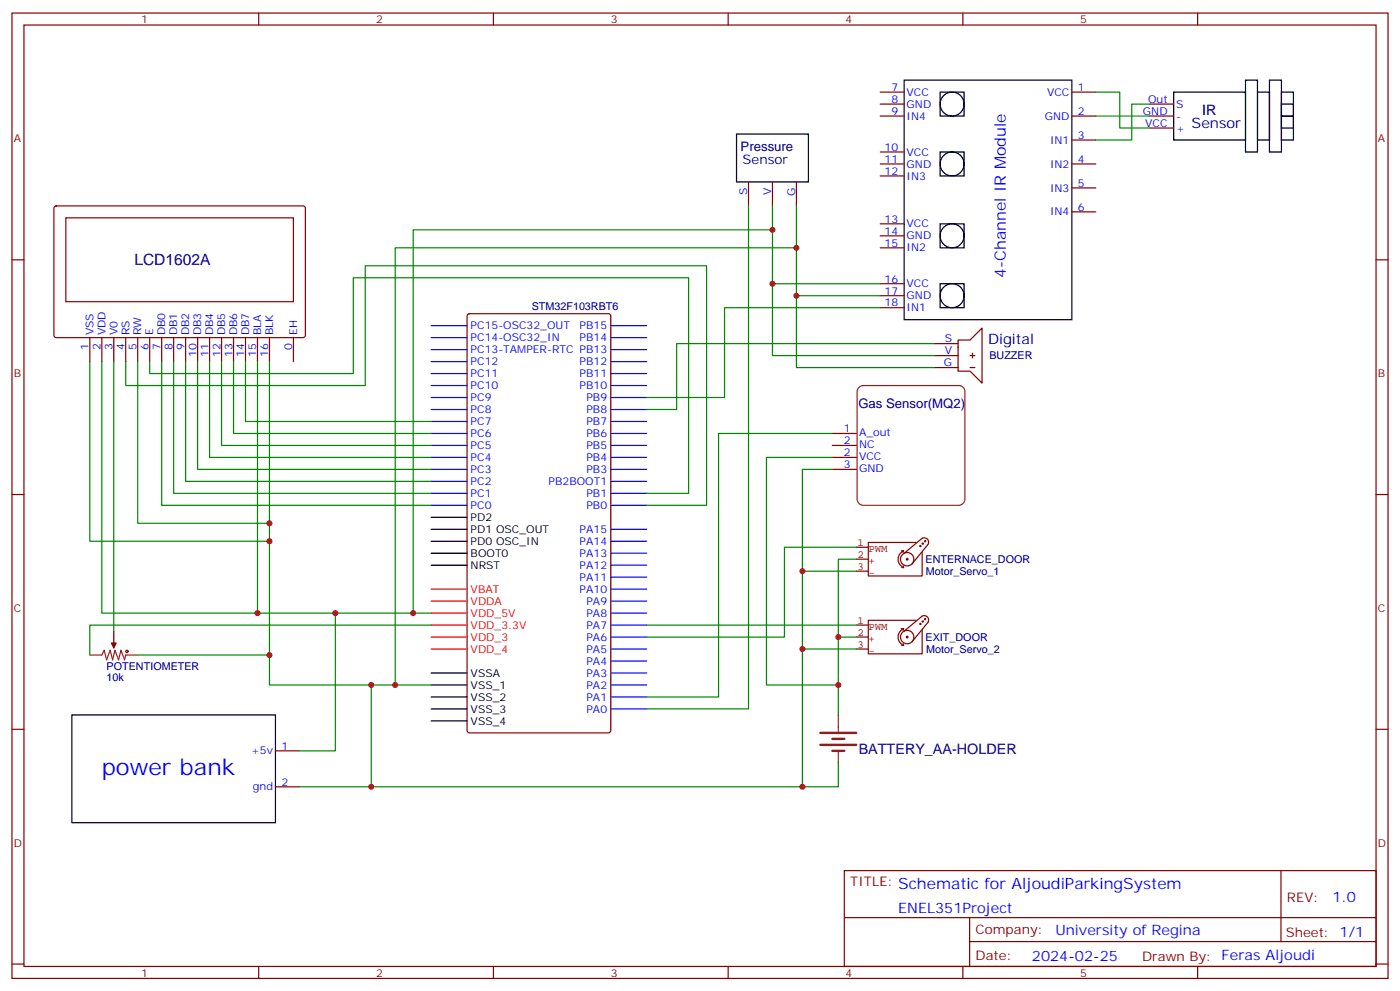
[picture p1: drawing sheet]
<svg xmlns="http://www.w3.org/2000/svg" width="412mm" height="292mm" viewBox="0 0 412 292" stroke-linecap="round" stroke-linejoin="round" font-family="sans-serif">
<g fill="none" stroke="#870000" stroke-width=".35">
<path d="M3.5 3.8h405.4v284.4h-405.4zM7.1 7.4h398.2v277.3h-398.2zM76.2 3.8v3.6M145.3 3.8v3.6M214.5 3.8v3.6M283.6 3.8v3.6M352.8 3.8v3.6M259.3 34.2h7M259.3 30.7h7M259.3 27.1h7M315.7 34.2h7.1M315.7 27.1h7.1"/>
<path d="M338.7 37.7h7M338.7 34.2h7M338.7 30.7h7M220.5 53.6v7M227.5 53.6v7M234.6 53.6v7M259.3 48.3h7M259.3 44.8h7M259.3 51.8h7M315.7 41.2h7.1M315.7 48.3h7.1M315.7 55.4h7.1"/>
<path d="M3.5 76.5h3.6M16.1 60.8l.5-.2 72.9 .1 .5 .6-.1 37.7-.6 .4h-73l-.4-.7v-37.4zM19.4 64.2h67v24.7h-67zM259.3 65.9h7M259.3 69.5h7M259.3 73h7M315.7 62.4h7.1M405.3 76.5h3.6M26.5 99.4v7.1M30 99.4v7.1M33.5 99.4v7.1M37 99.4v7.1"/>
<path d="M40.6 99.4v7.1M44.1 99.4v7.1M47.6 99.4v7.1M51.2 99.4v7.1M54.7 99.4v7.1M58.2 99.4v7.1M61.7 99.4v7.1M65.3 99.4v7.1M68.8 99.4v7.1M72.3 99.4v7.1M75.8 99.4v7.1M79.4 99.4v7.1"/>
<path d="M86.4 99.4v7.1M259.3 83.6h7M259.3 87.1h7M259.3 90.6h7M275.2 101.2h7M275.2 108.3h7M275.2 104.7h7M282.2 100.2h3.6l3.5-3.6v16.3l-3.5-3.6h-3.6zM245.2 127.7h7M245.2 131.2h7M245.2 134.7h7M245.2 138.3h7"/>
<path d="M3.5 145.7h3.6M405.3 145.7h3.6M33.5 185.9v3.5M3.5 214.8h3.6M405.3 214.8h3.6M81.1 221.2h7.1M81.1 231.7h7.1M248.7 256.4h156.6v28.3h-156.6zM377.3 256.5v20.8M248.7 270.3h156.5M285.6 277.3h119.6M285.6 270.3v14.1"/>
<path d="M3.5 284h3.6M76.2 284.7v3.5M145.3 284.7v3.5M214.5 284.7v3.5M283.6 284.7v3.5M352.8 284.7v3.5M405.3 284h3.6"/>
</g>
<path d="M137.8 92.6l.5-.2h40.9l.7 .4v122.4l-.4 .6-41.2 .1-.7-.5v-122.3z" fill="none" stroke="#800000" stroke-width=".35"/>
<path d="M127 173.5h10.6M127 177.1h10.6M127 191.2h10.6M127 180.6h10.6M127 184.1h10.6M127 187.6h10.6" fill="none" stroke="#f00" stroke-width=".35"/>
<g fill="none" stroke="#00f" stroke-width=".35">
<path d="M127 99.4h10.6M127 95.9h10.6M179.9 99.4h10.6M179.9 95.9h10.6M127 103h10.6M127 113.6h10.6M127 110h10.6M127 106.5h10.6M127 117.1h10.6M179.9 103h10.6M179.9 113.6h10.6M179.9 110h10.6"/>
<path d="M179.9 106.5h10.6M179.9 117.1h10.6M127 138.3h10.6M127 134.7h10.6M127 131.2h10.6M127 127.7h10.6M127 124.1h10.6M127 120.6h10.6M179.9 138.3h10.6M179.9 134.7h10.6M179.9 131.2h10.6M179.9 127.7h10.6"/>
<path d="M179.9 124.1h10.6M179.9 120.6h10.6M127 148.8h10.6M127 145.3h10.6M127 141.8h10.6M179.9 148.8h10.6M179.9 145.3h10.6M179.9 141.8h10.6M179.9 159.4h10.6M179.9 155.9h10.6M179.9 177.1h10.6M179.9 173.5h10.6"/>
<path d="M179.9 170h10.6M179.9 166.5h10.6M179.9 162.9h10.6M179.9 198.2h10.6M179.9 194.7h10.6M179.9 191.2h10.6M179.9 187.6h10.6M179.9 184.1h10.6M179.9 180.6h10.6M179.9 208.8h10.6M179.9 205.3h10.6M179.9 201.8h10.6"/>
</g>
<g fill="none" stroke="#000" stroke-width=".35">
<path d="M217 39.5h21.1v14.1h-21.1zM266.3 23.6h49.4v70.6h-49.4zM276.9 27.1h7.1v7.1h-7.1zM345.7 27.1h21.2v14.1h-21.2zM366.9 23.6h3.5v21.2h-3.5zM370.4 27.1h3.5v14.1h-3.5zM373.9 23.6h3.6v21.2h-3.6zM377.5 27.1h3.5v14.1h-3.5zM377.5 34.2h3.5v3.5h-3.5zM377.5 30.7h3.5v3.5h-3.5zM276.9 44.8h7.1v7h-7.1zM276.9 65.9h7.1v7.1h-7.1z"/>
<path d="M276.9 83.6h7.1v7h-7.1zM127 159.4h10.6M127 155.9h10.6M127 152.4h10.6M127 166.5h10.6M127 162.9h10.6M127 198.2h10.6M21.2 210.6h59.9v31.7h-59.9zM127 212.3h10.6M127 201.8h10.6M127 205.3h10.6M127 208.8h10.6"/>
<circle cx="280.5" cy="30.7" r="3.5"/>
<circle cx="280.5" cy="48.3" r="3.5"/>
<circle cx="280.5" cy="69.5" r="3.5"/>
<circle cx="280.5" cy="87.1" r="3.5"/>
</g>
<g fill="none" stroke="#008700" stroke-width=".35">
<path d="M322.8 27.1h7v10.6h8.9M322.8 34.2h15.9M338.7 30.7h-5.3v10.5h-10.6M220.5 60.6v148.2h-30M227.5 60.6v7.1h-105.8v112.9M227.5 67.7v37h47.7M234.6 60.6v12.4h-118.2v128.8M234.6 73v35.3h40.6M227.5 83.6h31.8M234.6 87.1h24.7M259.3 90.6h-45.9v26.5h-22.9M26.5 106.5v52.9h52.9"/>
<path d="M30 106.5v74.1h97M33.5 106.5v79.4M37 106.5v7.1h70.6v-35.3h100.5v70.5h-17.6M40.6 106.5v47.6h38.8M44.1 106.5v3.5h60v-28.2h98.7v63.5h-12.3M47.6 106.5v42.3h79.4M51.2 106.5v38.8h75.8M54.7 106.5v35.3h72.3M58.2 106.5v31.8h68.8M61.7 106.5v28.2h65.3M65.3 106.5v24.7h61.7M68.8 106.5v21.2h58.2"/>
<path d="M72.3 106.5v17.6h54.7M75.8 106.5v74.1M79.4 106.5v95.3h30M275.2 101.2h-75.9v19.4h-8.8M245.2 127.7h-33.5v77.6h-21.2M245.2 134.7h-19.4v67.1h21.1M245.2 138.3h-8.8v29.9M252.2 161.2h-21.1v26.4h-40.6M252.2 164.7h-5.3v22.9M252.2 168.2h-15.8v63.5M40.6 192.9h38.8M98.8 180.6v40.6h-10.6"/>
<path d="M127 184.1h-100.5v8.8M190.5 184.1h61.7M236.4 191.2h15.8M252.2 187.6h-5.3v23M127 201.8h-17.6v29.9h137.5v-7M88.2 231.7h21.2"/>
</g>
<g fill="none" stroke="#850000" stroke-width=".35">
<path d="M269.9 159.8h-14.1v9.9h15.8v-7.1M272.7 159.4l-.2-.2-.2 .2 .4 .1M252.2 161.2h3.6M252.2 164.7h3.6M252.2 168.2h3.6M265.5 162.2h.7M265.6 167.2h.6M266 166.7l.2 .5M266.2 162.2l-.2 .6M266.2 162.2a2.68 2.68 0 0 0-1.7 2.5 2.68 2.68 0 0 0 1.7 2.5M266.3 162.9l5.3-4.4a1.31 1.31 0 0 1 1.6 .3 1.31 1.31 0 0 1 .2 1.5l-4.8 5.8M267.5 164.7l-.3-.2-.2 .2 .4 .2"/>
<path d="M269.2 164.7a1.98 1.98 0 0 0-2.9-1.7 1.98 1.98 0 0 0-.2 3.4 1.98 1.98 0 0 0 3.1-1.5M271.3 160.8l-.2-.1-.2 .1 .3 .1M272 160.1l-.2-.2-.2 .2 .3 .1M252.2 184.1h3.6M252.2 187.6h3.6M252.2 191.2h3.6M265.5 185.2h.7l-.2 .5M265.6 190.1h.6M266 189.6l.2 .5M266.2 185.2a2.68 2.68 0 0 0-1.7 2.4 2.68 2.68 0 0 0 1.7 2.5M266.3 185.9l5.3-4.4a1.31 1.31 0 0 1 1.6 .2 1.31 1.31 0 0 1 .2 1.5l-4.8 5.9M267.5 187.6l-.3-.2-.2 .2 .4 .2"/>
<path d="M269.2 187.6a1.98 1.98 0 0 0-2.9-1.7 1.98 1.98 0 0 0-.2 3.4 1.98 1.98 0 0 0 3.1-1.5M269.9 182.7h-14.1v9.9h15.8v-7.1M271.3 183.8l-.2-.2-.2 .2 .3 .1M272 183.1l-.2-.2-.2 .2 .3 .1M272.7 182.4l-.2-.2-.2 .2 .4 .1"/>
</g>
<path d="M241.7 215.9h10.5M241.7 219.4h10.5M245.2 217.6h3.5M245.2 221.2h3.5" fill="none" stroke="#8c2424" stroke-width=".71"/>
<path d="M253.1 114.1l1.1-.5h28.3a1.76 1.76 0 0 1 1.7 1.7v31.8a1.89 1.89 0 0 1-1.7 1.7h-28.3a1.89 1.89 0 0 1-1.7-1.7v-31.8zM26.5 192.9h3.5l.7-1.4 .7 2.8 1.1-2.8 .7 2.8 .7-2.8 1 2.8 .7-2.8 1.1 2.8 .3-1.4h3.6M33.5 189.4v1.4M246.9 210.6v4.9M246.9 221.2v3.5" fill="none" stroke="#8c2424" stroke-width=".35"/>
<path d="M32.8 189.4h1.4l-.7 1.4z" fill="#870000" stroke="#870000" stroke-width=".35"/>
<circle cx="37.4" cy="191.9" r=".35" fill="none" stroke="#a10000" stroke-width=".35"/>
<path d="M285.8 104.7h1.4M285.8 108.3h1.4M286.5 104v1.4" fill="none" stroke="#870000" stroke-width=".35" stroke-dasharray="2.1 2.1"/>
<g fill="#c00">
<circle cx="246.9" cy="187.6" r=".88"/>
<circle cx="236.4" cy="231.7" r=".88"/>
<circle cx="79.4" cy="154.1" r=".88"/>
<circle cx="79.4" cy="159.4" r=".88"/>
<circle cx="75.8" cy="180.6" r=".88"/>
<circle cx="109.4" cy="201.8" r=".88"/>
<circle cx="236.4" cy="191.2" r=".88"/>
<circle cx="79.4" cy="192.9" r=".88"/>
<circle cx="98.8" cy="180.6" r=".88"/>
<circle cx="109.4" cy="231.7" r=".88"/>
<circle cx="121.7" cy="180.6" r=".88"/>
<circle cx="116.4" cy="201.8" r=".88"/>
<circle cx="227.5" cy="67.7" r=".88"/>
<circle cx="246.9" cy="201.8" r=".88"/>
<circle cx="236.4" cy="168.2" r=".88"/>
<circle cx="234.6" cy="73" r=".88"/>
<circle cx="234.6" cy="87.1" r=".88"/>
<circle cx="227.5" cy="83.6" r=".88"/>
</g>
<text font-size="6.7" fill="#00f" x="30" y="228.2">power bank</text>
<text font-size="4.6" fill="#000080" x="39.6" y="78.2">LCD1602A</text>
<g font-size="4.6" fill="#00f">
<text x="296.3" y="81.8" transform="rotate(-90 296.3 81.8)">4-Channel IR Module</text>
<text x="264.6" y="261.7">Schematic for AljoudiParkingSystem</text>
</g>
<g font-size="4.2" fill="#000080">
<text x="354.1" y="33.8">IR</text>
<text x="351" y="37.7">Sensor</text>
<text x="291" y="101.2">Digital</text>
<text x="252.9" y="222">BATTERY_AA-HOLDER</text>
</g>
<g font-size="4.2" fill="#00f">
<text x="264.6" y="268.8">ENEL351Project</text>
<text x="392.5" y="265.7">1.0</text>
<text x="310.9" y="275.3">University of Regina</text>
<text x="304" y="283.1">2024-02-25</text>
</g>
<g font-size="3.9" fill="#000080">
<text x="218.2" y="44.4">Pressure</text>
<text x="218.7" y="48.3">Sensor</text>
<text x="252.8" y="120.2">Gas Sensor(MQ2)</text>
</g>
<g font-size="3.9" fill="#800">
<text x="250.5" y="261">TITLE:</text>
<text x="379.1" y="265.7">REV:</text>
<text x="287.4" y="275.2">Company:</text>
<text x="378.7" y="275.8">Sheet: 1/1</text>
<text x="287.4" y="282.9">Date:</text>
<text x="336.4" y="283">Drawn By: Feras Aljoudi</text>
</g>
<g font-size="3.2" fill="#800">
<text x="41.6" y="6.8">1</text>
<text x="110.8" y="6.8">2</text>
<text x="179.9" y="6.8">3</text>
<text x="249.1" y="6.8">4</text>
<text x="318.2" y="6.8">5</text>
<text x="4.1" y="41.9">A</text>
<text x="405.9" y="41.9">A</text>
<text x="4.1" y="111.1">B</text>
<text x="405.9" y="111.1">B</text>
<text x="4.1" y="180.2">C</text>
<text x="405.9" y="180.2">C</text>
<text x="4.1" y="249.4">D</text>
<text x="405.9" y="249.4">D</text>
<text x="41.6" y="287.7">1</text>
<text x="110.8" y="287.7">2</text>
<text x="179.9" y="287.7">3</text>
<text x="249.1" y="287.7">4</text>
<text x="318.2" y="287.7">5</text>
</g>
<g font-size="3.2" fill="#00f">
<text x="262.6" y="26.8">7</text>
<text x="267.1" y="28.2">VCC</text>
<text x="308.4" y="28.2">VCC</text>
<text x="317.5" y="26.8">1</text>
<text x="262.6" y="30.3">8</text>
<text x="262.6" y="33.8">9</text>
<text x="267.1" y="31.7">GND</text>
<text x="267.1" y="35.2">IN4</text>
<text x="307.7" y="35.2">GND</text>
<text x="317.5" y="33.8">2</text>
<text x="336.7" y="33.8">GND</text>
<text x="338.2" y="30.3">Out</text>
<text x="346.4" y="35.2">-</text>
<text x="346.4" y="31.7">S</text>
<text x="317.5" y="40.9">3</text>
<text x="337.4" y="37.4">VCC</text>
<text x="346.4" y="38.8">+</text>
<text x="260.6" y="44.4">10</text>
<text x="260.6" y="47.9">11</text>
<text x="267.1" y="45.8">VCC</text>
<text x="309.3" y="42.3">IN1</text>
<text x="317.5" y="47.9">4</text>
<text x="260.6" y="51.5">12</text>
<text x="267.1" y="49.4">GND</text>
<text x="267.1" y="52.9">IN3</text>
<text x="309.3" y="49.4">IN2</text>
<text x="220.1" y="57.5" transform="rotate(-90 220.1 57.5)">S</text>
<text x="227.2" y="57.5" transform="rotate(-90 227.2 57.5)">V</text>
<text x="234.2" y="57.8" transform="rotate(-90 234.2 57.8)">G</text>
<text x="309.3" y="56.4">IN3</text>
<text x="317.5" y="55">5</text>
<text x="260.6" y="65.6">13</text>
<text x="309.3" y="63.5">IN4</text>
<text x="317.5" y="62.1">6</text>
<text x="260.6" y="69.1">14</text>
<text x="267.1" y="67">VCC</text>
<text x="267.1" y="70.5">GND</text>
<text x="260.6" y="72.6">15</text>
<text x="267.1" y="74">IN2</text>
<text x="260.6" y="83.2">16</text>
<text x="260.6" y="86.7">17</text>
<text x="267.1" y="84.6">VCC</text>
<text x="267.1" y="88.2">GND</text>
<text x="260.6" y="90.3">18</text>
<text x="267.1" y="91.7">IN1</text>
<text x="27.5" y="98.7" transform="rotate(-90 27.5 98.7)">VSS</text>
<text x="31" y="98.7" transform="rotate(-90 31 98.7)">VDD</text>
<text x="34.6" y="98.7" transform="rotate(-90 34.6 98.7)">V0</text>
<text x="38.1" y="98.7" transform="rotate(-90 38.1 98.7)">RS</text>
<text x="41.6" y="98.7" transform="rotate(-90 41.6 98.7)">RW</text>
<text x="45.2" y="98.7" transform="rotate(-90 45.2 98.7)">E</text>
<text x="48.7" y="98.7" transform="rotate(-90 48.7 98.7)">DB0</text>
<text x="52.2" y="98.7" transform="rotate(-90 52.2 98.7)">DB1</text>
<text x="55.7" y="98.7" transform="rotate(-90 55.7 98.7)">DB2</text>
<text x="59.3" y="98.7" transform="rotate(-90 59.3 98.7)">DB3</text>
<text x="62.8" y="98.7" transform="rotate(-90 62.8 98.7)">DB4</text>
<text x="66.3" y="98.7" transform="rotate(-90 66.3 98.7)">DB5</text>
<text x="69.8" y="98.7" transform="rotate(-90 69.8 98.7)">DB6</text>
<text x="73.4" y="98.7" transform="rotate(-90 73.4 98.7)">DB7</text>
<text x="76.9" y="98.7" transform="rotate(-90 76.9 98.7)">BLA</text>
<text x="80.4" y="98.7" transform="rotate(-90 80.4 98.7)">BLK</text>
<text x="87.5" y="98.7" transform="rotate(-90 87.5 98.7)">EH</text>
<text x="138.6" y="100.5">PC14-OSC32_IN</text>
<text x="138.6" y="97">PC15-OSC32_OUT</text>
<text x="170.7" y="100.5">PB14</text>
<text x="170.7" y="97">PB15</text>
<text x="278.3" y="100.9">S</text>
<text x="26.1" y="103.2" transform="rotate(-90 26.1 103.2)">1</text>
<text x="29.6" y="103.2" transform="rotate(-90 29.6 103.2)">2</text>
<text x="33.2" y="103.2" transform="rotate(-90 33.2 103.2)">3</text>
<text x="36.7" y="103.2" transform="rotate(-90 36.7 103.2)">4</text>
<text x="40.2" y="103.2" transform="rotate(-90 40.2 103.2)">5</text>
<text x="43.7" y="103.2" transform="rotate(-90 43.7 103.2)">6</text>
<text x="47.3" y="103.2" transform="rotate(-90 47.3 103.2)">7</text>
<text x="50.8" y="103.2" transform="rotate(-90 50.8 103.2)">8</text>
<text x="54.3" y="103.2" transform="rotate(-90 54.3 103.2)">9</text>
<text x="57.9" y="105.2" transform="rotate(-90 57.9 105.2)">10</text>
<text x="61.4" y="105.2" transform="rotate(-90 61.4 105.2)">11</text>
<text x="64.9" y="105.2" transform="rotate(-90 64.9 105.2)">12</text>
<text x="68.4" y="105.2" transform="rotate(-90 68.4 105.2)">13</text>
<text x="72" y="105.2" transform="rotate(-90 72 105.2)">14</text>
<text x="75.5" y="105.2" transform="rotate(-90 75.5 105.2)">15</text>
<text x="79" y="105.2" transform="rotate(-90 79 105.2)">16</text>
<text x="86.1" y="103.2" transform="rotate(-90 86.1 103.2)">0</text>
<text x="138.6" y="104">PC13-TAMPER-RTC PB13</text>
<text x="138.6" y="107.6">PC12</text>
<text x="170.7" y="107.6">PB12</text>
<text x="278" y="107.9">G</text>
<text x="278.3" y="104.4">V</text>
<text x="138.6" y="111.1">PC11</text>
<text x="170.7" y="111.1">PB11</text>
<text x="138.6" y="118.1">PC9</text>
<text x="138.6" y="114.6">PC10</text>
<text x="170.7" y="114.6">PB10</text>
<text x="172.8" y="118.1">PB9</text>
<text x="138.6" y="125.2">PC7</text>
<text x="138.6" y="121.7">PC8</text>
<text x="172.8" y="125.2">PB7</text>
<text x="172.8" y="121.7">PB8</text>
<text x="138.6" y="128.7">PC6</text>
<text x="172.8" y="128.7">PB6</text>
<text x="248.6" y="127.2">1</text>
<text x="248.6" y="130.7">2</text>
<text x="253.1" y="128.6">A_out</text>
<text x="138.6" y="135.8">PC4</text>
<text x="138.6" y="132.3">PC5</text>
<text x="172.8" y="135.8">PB4</text>
<text x="172.8" y="132.3">PB5</text>
<text x="248.6" y="134.2">2</text>
<text x="248.6" y="137.7">3</text>
<text x="253.1" y="132.1">NC</text>
<text x="253.1" y="135.6">VCC</text>
<text x="138.6" y="142.8">PC2</text>
<text x="138.6" y="139.3">PC3</text>
<text x="161.6" y="142.8">PB2BOOT1</text>
<text x="172.8" y="139.3">PB3</text>
<text x="253.1" y="139.1">GND</text>
<text x="138.6" y="149.9">PC0</text>
<text x="138.6" y="146.4">PC1</text>
<text x="172.8" y="149.9">PB0</text>
<text x="172.8" y="146.4">PB1</text>
<text x="170.7" y="160.5">PA14</text>
<text x="170.7" y="157">PA15</text>
<text x="170.7" y="167.5">PA12</text>
<text x="170.7" y="164">PA13</text>
<text x="170.7" y="171.1">PA11</text>
<text x="170.7" y="174.6">PA10</text>
<text x="172.8" y="178.1">PA9</text>
<text x="172.8" y="185.2">PA7</text>
<text x="172.8" y="181.6">PA8</text>
<text x="172.8" y="188.7">PA6</text>
<text x="172.8" y="195.8">PA4</text>
<text x="172.8" y="192.2">PA5</text>
<text x="172.8" y="202.8">PA2</text>
<text x="172.8" y="199.3">PA3</text>
<text x="172.8" y="209.9">PA0</text>
<text x="172.8" y="206.3">PA1</text>
<text x="82.9" y="220.8">1</text>
<text x="73.9" y="222.2">+5v</text>
<text x="74.5" y="232.8">gnd</text>
<text x="82.9" y="231.4">2</text>
</g>
<g font-size="3.2" fill="#000080">
<text x="156.6" y="91.2">STM32F103RBT6</text>
<text x="291.4" y="105.9">BUZZER</text>
<text x="272.6" y="165.7">ENTERNACE_DOOR</text>
<text x="272.7" y="169.4">Motor_Servo_1</text>
<text x="272.6" y="188.8">EXIT_DOOR</text>
<text x="31.4" y="197.4">POTENTIOMETER</text>
<text x="272.8" y="192.3">Motor_Servo_2</text>
<text x="31.4" y="200.6">10k</text>
</g>
<g font-size="3.2">
<text x="138.6" y="153.4">PD2</text>
<text x="138.6" y="160.5">PD0 OSC_IN</text>
<text x="138.6" y="157">PD1 OSC_OUT</text>
<text x="138.6" y="167.5">NRST</text>
<text x="138.6" y="164">BOOT0</text>
<text x="138.6" y="199.3">VSSA</text>
<text x="138.6" y="202.8">VSS_1</text>
<text x="138.6" y="206.3">VSS_2</text>
<text x="138.6" y="209.9">VSS_3</text>
<text x="138.6" y="213.4">VSS_4</text>
</g>
<g font-size="3.2" fill="#840000">
<text x="252.6" y="160.8">1</text>
<text x="252.6" y="164.4">2</text>
<text x="252.6" y="167.9">3</text>
<text x="255.8" y="162.7">PWM</text>
<text x="255.8" y="166.2">+</text>
<text x="255.8" y="169.7">-</text>
<text x="252.6" y="183.8">1</text>
<text x="255.8" y="185.6">PWM</text>
<text x="252.6" y="187.3">2</text>
<text x="252.6" y="190.8">3</text>
<text x="255.8" y="189.1">+</text>
<text x="255.8" y="192.7">-</text>
</g>
<g font-size="3.2" fill="#f00">
<text x="138.6" y="174.6">VBAT</text>
<text x="138.6" y="178.1">VDDA</text>
<text x="138.6" y="181.6">VDD_5V</text>
<text x="138.6" y="185.2">VDD_3.3V</text>
<text x="138.6" y="188.7">VDD_3</text>
<text x="138.6" y="192.2">VDD_4</text>
</g>
</svg>
